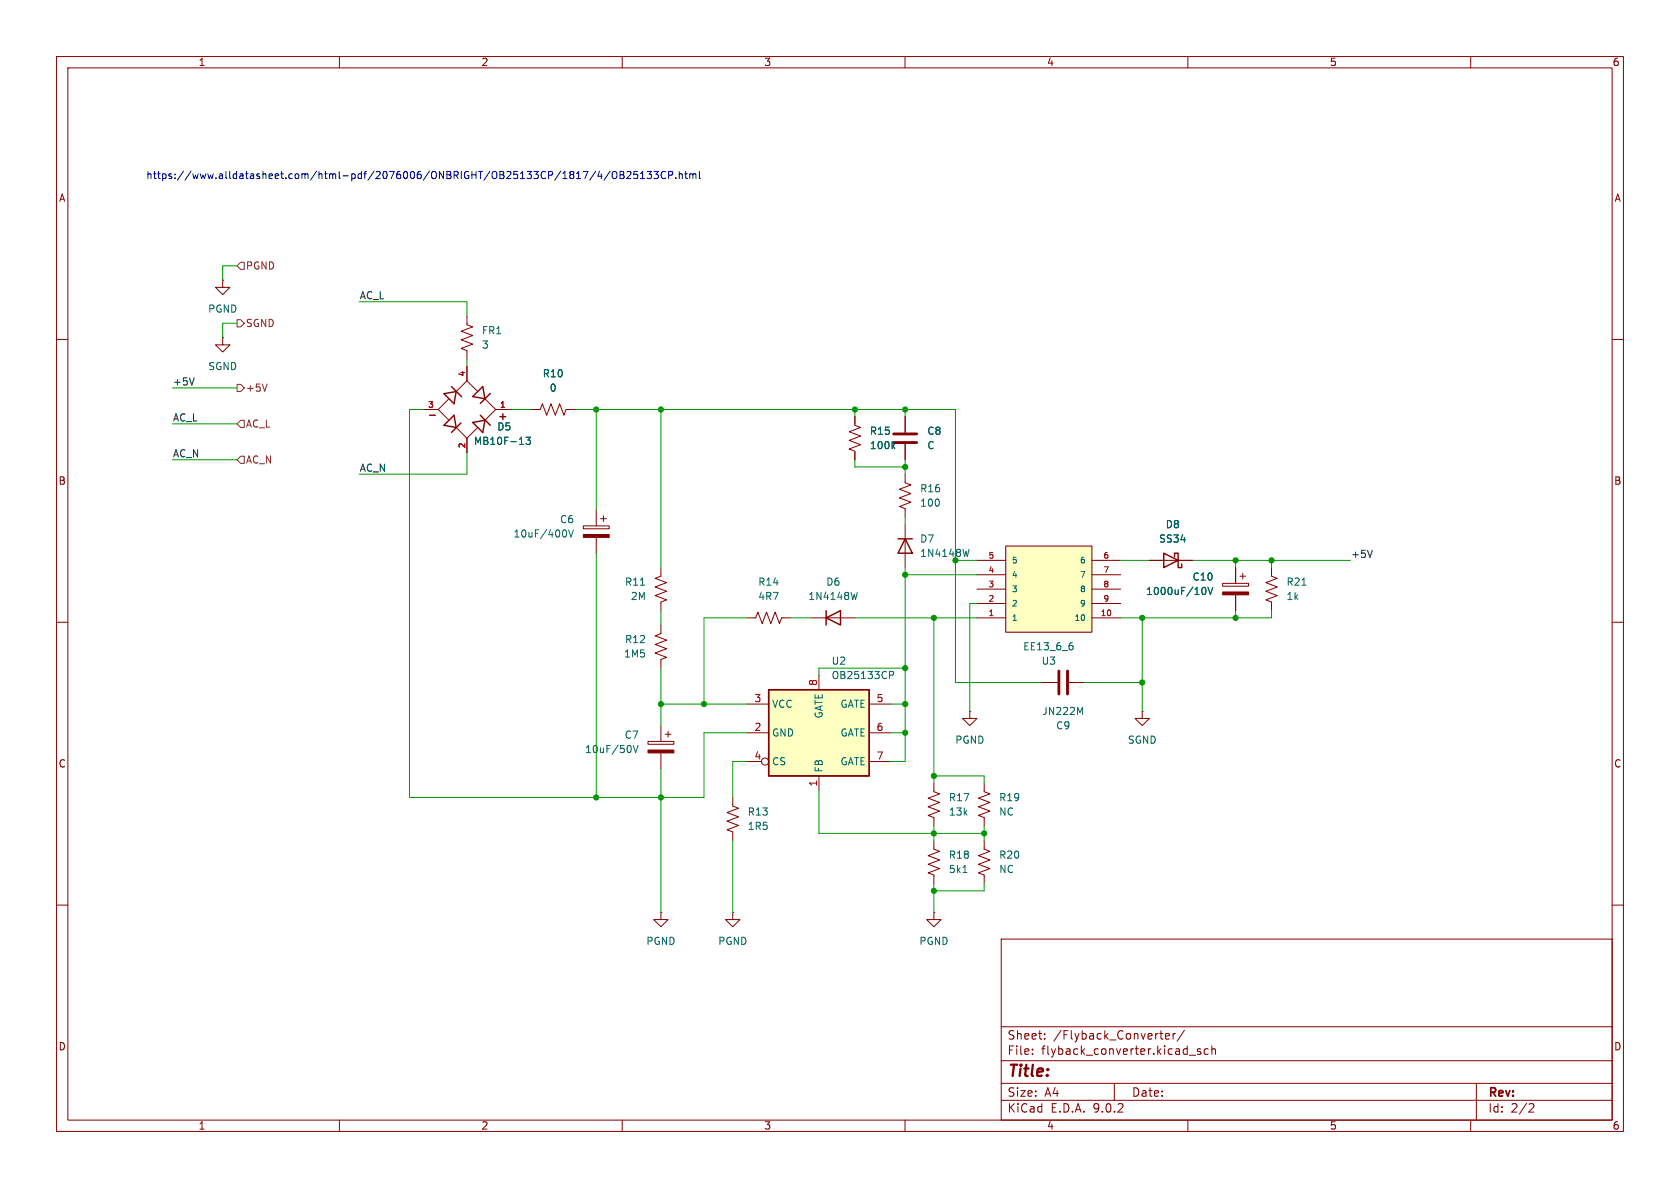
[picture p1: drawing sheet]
<svg xmlns="http://www.w3.org/2000/svg" width="297mm" height="210mm" viewBox="0 0 297 210" stroke-linecap="round" stroke-linejoin="round" font-family="sans-serif">
<g fill="none" stroke="#840000" stroke-width=".18">
<path d="M10 10h277v190h-277zM12 12h273v186h-273zM60 10v2M110 10v2M160 10v2M210 10v2M260 10v2M82.5 55.9v1.5l1.1 .4-2.1 .7 2.1 .8-2.1 .8 2.1 .7-2.1 .8 1 .4v1.5M10 60h2M151.1 73.7v1.5l1 .4-2 .7 2 .8-2 .8 2 .7-2 .8 1 .4v1.5M160 73.7v2.8M160 78.5v2.8"/>
<path d="M285 60h2M203.2 99.1h7.6M10 110h2M116.8 100.3v1.6l-1 .3 2.1 .8-2.1 .8 2.1 .7-2.1 .8 2.1 .7-1.1 .4v1.6M116.8 110.5v1.5l-1 .4 2.1 .8-2.1 .7 2.1 .8-2.1 .7 2.1 .8-1.1 .4v1.5M132.1 109.2h1.5l.4-1 .7 2 .8-2 .8 2 .7-2 .8 2 .4-1h1.5M143.5 109.2h7.6M216.2 103.1h4.5v.5h-4.5zM218.4 100.3v2.8M218.4 105.2v2.8M219.2 101.9h1M219.7 101.3v1.1"/>
<path d="M224.8 100.3v1.6l1 .3-2 .8 2 .8-2 .7 2 .8-2 .7 1 .4v1.6M285 110h2M114.6 131.1h4.5v.5h-4.5zM116.8 128.3v2.8M116.8 133.1v2.8M117.6 129.8h1M118.1 129.3v1M184.1 120.7h2.8M189 120.7h2.8M201.9 125.7v1.3h1.3l-1.3 1.3-1.2-1.3h1.2M201.9 125.7h.1M10 160h2"/>
<path d="M116.8 161.3v1.3h1.3l-1.3 1.2-1.2-1.2h1.2M116.8 161.3h.1M177 166h108v32h-108zM285 160h2M60 198v2M110 198v2M160 198v2M177 194.5h108M177 191.5h108M177 187.5h108M177 181.5h108M182.5 186.3v.1"/>
<path d="M182.5 185.5v.1M184.7 183.6v.1M184.7 182.8v.1M197 191.5v3M206 183.2l.7-.1v-.3l-.5-.1-.2 .2 .1 .7h.6M207.4 182.7v1M207.8 182.7l-.3 .1-.1 .2M209.4 182.1l-1.3 2M210 198v2M210.2 186.5h1.2M212.2 185.5l-.3-.1-.2 .2v.2l.5 .2v.3h-.5M213.6 185.5l-.4-.1-.3 .3v.4l.1 .2h.6"/>
<path d="M214.2 185.5l.3-.1 .3 .1 .1 .9M214.2 184.9v1.5M260 198v2M261 191.5v6.5M270.5 195.1l.5 .1 .2 .3-1 1.1h1"/>
</g>
<g fill="#840000" stroke="#840000" stroke-width=".18">
<path d="M114.6 132.6h4.5v.5h-4.5z"/>
<path d="M216.2 104.6h4.5v.6h-4.5z"/>
</g>
<path d="M157.8 78.8l.4 .5M158.2 78.5l-.5 .5M113.2 103.4h.7M151.6 104.7l-.3 1.3M212.6 103.9l.2-.1a.68 .68 0 0 1 .4 .7 .68 .68 0 0 1-.4 .6l-.2-.1M213.6 103.8l.4 1.3 .4-1.3M230.2 103.4h.7M111.5 132v.8M112 131.8l.4 1.2 .4-1.2M190.9 125.9l.4-.9v1.3" fill="none" stroke="#006464" stroke-width=".18"/>
<path d="M158 76.7h4.1M158 78.2h4.1M187.2 118.6v4.1M188.7 118.6v4.1" fill="none" stroke="#840000" stroke-width=".51"/>
<path d="M205.7 97.8l2.6 1.3-2.6 1.2zM207.6 98.4v-.6h.7v2.5h.6v-.6M146 109.2l2.6-1.2v2.5zM146 108v2.5" fill="none" stroke="#840000" stroke-width=".25"/>
<path d="M177.8 96.5h15.2v15.3h-15.2z" fill="#ffffc2"/>
<g fill="none" stroke="#840000" stroke-width=".18">
<path d="M103.1 93h4.6v.5h-4.6zM105.4 90.2v2.8M105.4 95v2.8M106.2 91.7h1M106.7 91.2v1M160 83.8v1.5l1 .4-2 .8 2 .7-2 .8 2 .8-2 .7 1 .4v1.5M160 92.7v7.6M172.7 99.1h5.1M177.8 96.5h15.2v15.3h-15.2zM193 99.1h5.1M172.7 109.2h5.1M172.7 106.7h5.1"/>
<path d="M172.7 104.1h5.1M172.7 101.6h5.1M193 109.2h5.1M193 106.7h5.1M193 104.1h5.1M193 101.6h5.1M165.1 138.4v1.6l1 .3-2 .8 2 .8-2 .7 2 .8-2 .7 1 .4v1.6M171.4 125.7v1.3h1.3l-1.3 1.3-1.2-1.3h1.2M171.4 125.7h.1M174 138.4v1.6l1 .3-2 .8 2 .8-2 .7 2 .8-2 .7 1 .4v1.6M129.5 141v1.5l1.1 .4-2.1 .7 2.1 .8-2.1 .8 2.1 .7-2.1 .8 1 .4v1.5M165.1 148.6v1.5l1 .4-2 .8 2 .7-2 .8 2 .7-2 .8 1 .4v1.5"/>
<path d="M174 148.6v1.5l1 .4-2 .8 2 .7-2 .8 2 .7-2 .8 1 .4v1.5M129.5 161.3v1.3h1.3l-1.3 1.2-1.2-1.2h1.2M129.5 161.3h.1M165.1 161.3v1.3h1.3l-1.3 1.2-1.3-1.2h1.3M165.1 161.3h.1"/>
</g>
<path d="M99.9 93.7a.79 .79 0 0 1 0 1.2M100.5 93.7l.4 1.2 .5-1.2M171.3 97.1l-.3 1.3M189.6 114.2l.1 .1-.1 .5M170.2 154.2h.8" fill="none" stroke="#006464" stroke-width=".18"/>
<path d="M103.1 94.5h4.6v.5h-4.6z" fill="#840000" stroke="#840000" stroke-width=".18"/>
<path d="M158.7 95.3h2.6M160 95.3l1.3 2.5h-2.6z" fill="none" stroke="#840000" stroke-width=".25"/>
<path d="M135.9 121.9h17.8v15.3h-17.8z" fill="#ffffc2"/>
<path d="M75.9 73.4h1.1M78.5 69.6l2.1-.4-.3 2.2zM78.5 75.2l1.8-1.8 .3 2.2zM79.8 68.4l1.8 1.7M81.5 74.8l-1.7 1.6M83.6 74.7l2.1-.4-.4 2.2zM84.9 73.4l1.8 1.8M85.3 68.3l.4 2.2-2.1-.4zM86.7 69.5l-1.8 1.8M88.4 73.7h1M88.9 73.2v1M135.9 121.9h17.8v15.3h-17.8z" fill="none" stroke="#840000" stroke-width=".25"/>
<g fill="none" stroke="#840000" stroke-width=".18">
<path d="M39.4 49.5v1.3h1.2l-1.2 1.3-1.3-1.3h1.3M39.4 49.5h.1M39.4 59.7v1.3h1.2l-1.2 1.2-1.3-1.2h1.3M39.4 59.7h.1M74.9 72.4h2.6M77.5 72.4l1.8 1.8M79.3 70.6l-1.8 1.8M80.6 75.6l1.9 1.9M82.5 67.3l1.9 1.8M82.5 67.3l-1.9 1.9M82.5 64.8v2.5M82.5 77.5v2.5"/>
<path d="M84.4 75.7l-1.9 1.8M85.7 70.5l1.9 1.9M87.6 72.4h2.6M87.6 72.4l-1.9 1.9M94 72.4h1.5l.4-1 .7 2 .8-2 .8 2 .7-2 .8 2 .4-1h1.5M151.1 73.7v1.2M160 73.7v2.8M160 78.5v2.8M151.1 80v1.3M203.2 99.1h2.5M208.3 99.1h2.5M144.8 119.4v2.5"/>
<path d="M218.4 100.3v2.8M218.4 105.2v2.8M132.1 124.5h3.8M132.1 129.5h3.8M132.1 134.6h2.5M144.8 137.2v2.5M153.7 124.5h3.8M153.7 129.5h3.8M153.7 134.6h3.8"/>
<circle cx="135.3" cy="134.6" r=".63"/>
</g>
<path d="M91.8 78.6h.8M93 77.3h.8l-.5 .5 .4 .1v.5l-.2 .2-.5-.2M157.8 78.8l.4 .5M158.2 78.5l-.5 .5M157.3 118.7h.4l.3 .2-.1 .4-.6 .1M212.6 103.9l.2-.1a.68 .68 0 0 1 .4 .7 .68 .68 0 0 1-.4 .6l-.2-.1M213.6 103.8l.4 1.3 .4-1.3" fill="none" stroke="#006464" stroke-width=".18"/>
<path d="M41.9 47l.6-.6h.7v1.2h-.7zM41.9 56.5h.6l.7 .7-.7 .6h-.6zM41.9 67.9h.6l.7 .7-.7 .6h-.6zM42.5 74.3h.7v1.3h-.7l-.6-.7zM47.2 67.9l-.4 1.3M41.9 81.3l.6-.7h.7v1.3h-.7z" fill="none" stroke="#725600" stroke-width=".18"/>
<path d="M34.3 66.8l-.4 1.3M242.6 97.3l-.4 1.2" fill="none" stroke="#0f0f0f" stroke-width=".18"/>
<g fill="none" stroke="#009600" stroke-width=".18">
<path d="M41.9 47h-2.5v2.5M41.9 57.2h-2.5v2.5M63.5 53.3h19v2.6M30.5 74.9h11.4M30.5 68.6h11.4M74.9 72.4h-2.5v68.6h52.1v-11.5h7.6M82.5 63.5v1.3M90.2 72.4h3.8M101.6 72.4h67.3v48.3h15.2M105.4 72.4v17.8M116.8 72.4v27.9M151.1 72.4v1.3"/>
<path d="M160 72.4v1.3M30.5 81.3h11.4M82.5 80v3.8h-19M105.4 97.8v43.2M151.1 81.3v1.3h8.9M160 81.3v2.5M160 91.4v1.3M168.9 99.1h3.8M198.1 99.1h5.1M210.8 99.1h28M218.4 99.1v1.2M224.8 99.1v1.2"/>
<path d="M116.8 108v2.5M116.8 118.1v10.2M132.1 109.2h-7.6v15.3M139.7 109.2h3.8M151.1 109.2h21.6M160 101.6h12.7M160 100.3v34.3h-2.5M160 118.1h-15.2v1.3M165.1 109.2v29.2M172.7 106.7h-1.3v19M201.9 109.2v16.5M218.4 108v1.2"/>
<path d="M224.8 108v1.2h-26.7M116.8 135.9v25.4M116.8 124.5h15.3M132.1 134.6h-2.6v6.4M144.8 139.7v7.6h29.2M157.5 129.5h2.5M157.5 124.5h2.5M165.1 137.2h8.9v1.2M191.8 120.7h10.1M129.5 148.6v12.7M165.1 146.1v2.5M165.1 156.2v5.1"/>
<path d="M174 146.1v2.5M174 156.2v1.3h-8.9"/>
</g>
<g fill="none" stroke="#0000c2" stroke-width=".18">
<path d="M103.1 30.3h.8l-.5 1.3M105.3 30.2l-1.1 1.7M106 30.2l-.3 .9h.8M106.3 30.7v.9M107.9 30.2l-1.1 1.7M108.3 30.5l.2-.2a.43 .43 0 0 1 .6 .4v.4a.42 .42 0 0 1-.5 .5 .42 .42 0 0 1-.4-.5zM109.6 30.3h.4l.3 .2-.3 .4 .3 .1v.3l-.2 .3h-.5zM109.6 30.9h.4M110.8 30.4l.5-.1 .2 .4-.7 .9h.7M112.7 30.3h-.6l-.1 .6 .2-.1h.4l.2 .2-.1 .5-.2 .1-.5-.1M113.2 31.6h.8M113.2 30.7l.4-.4v1.3"/>
<path d="M114.4 30.3h.8l-.4 .5 .3 .1v.6l-.2 .1-.5-.1M115.6 30.3h.8l-.4 .5 .3 .1v.6l-.2 .1-.5-.1M117.7 30.4a.6 .6 0 0 0-.9 .4 .6 .6 0 0 0 .6 .8l.3-.1M118.2 31l.6-.1 .1-.2v-.3l-.7-.1v1.3M119.5 31.5v.1M120.1 30.8l.2-.1 .3 .1v.8M120.1 30.3v1.3M121 30.7h.5M121.2 30.3v1.1l.3 .2M121.9 30.8l.4-.1 .2 .2M121.9 30.7v.9M122.5 30.9l.2-.2 .3 .1v.8"/>
<path d="M122.5 30.9v.7M123.6 30.3v1.1l.2 .2"/>
</g>
<g fill="#009600" stroke="#009600" stroke-width=".18">
<circle cx="116.8" cy="141" r=".46"/>
<circle cx="105.4" cy="141" r=".46"/>
<circle cx="160" cy="72.4" r=".46"/>
<circle cx="151.1" cy="72.4" r=".46"/>
<circle cx="124.5" cy="124.5" r=".46"/>
<circle cx="116.8" cy="124.5" r=".46"/>
<circle cx="160" cy="82.6" r=".46"/>
<circle cx="201.9" cy="109.2" r=".46"/>
<circle cx="201.9" cy="120.7" r=".46"/>
<circle cx="218.4" cy="99.1" r=".46"/>
<circle cx="160" cy="101.6" r=".46"/>
<circle cx="218.4" cy="109.2" r=".46"/>
<circle cx="165.1" cy="109.2" r=".46"/>
<circle cx="224.8" cy="99.1" r=".46"/>
<circle cx="168.9" cy="99.1" r=".46"/>
<circle cx="160" cy="118.1" r=".46"/>
<circle cx="165.1" cy="137.2" r=".46"/>
<circle cx="160" cy="129.5" r=".46"/>
<circle cx="165.1" cy="147.3" r=".46"/>
<circle cx="165.1" cy="157.5" r=".46"/>
<circle cx="174" cy="147.3" r=".46"/>
<circle cx="160" cy="124.5" r=".46"/>
<circle cx="105.4" cy="72.4" r=".46"/>
<circle cx="116.8" cy="72.4" r=".46"/>
</g>
<text font-size="2.8" fill="#840000" x="178" y="190.9">Title:</text>
<g font-size="2.1" fill="#840000">
<text x="178" y="184">Sheet:</text>
<text x="186.2" y="184">/Flyback_Converter/</text>
<text x="178" y="186.7">File:</text>
<text x="184.1" y="186.7">flyback_converter.kicad_sch</text>
<text x="178" y="196.9">KiCad</text>
<text x="178" y="194.1">Size:</text>
<text x="184.7" y="194.1">A4</text>
<text x="185.7" y="196.9">E.D.A.</text>
<text x="193.3" y="196.9">9.0.2</text>
<text x="200" y="194.1">Date:</text>
<text x="263" y="194.3">Rev:</text>
<text x="263" y="196.9">Id:</text>
<text x="267.1" y="196.9">2/2</text>
</g>
<g font-size="1.8" fill="#840000">
<text x="35" y="11.9">1</text>
<text x="85" y="11.9">2</text>
<text x="135" y="11.9">3</text>
<text x="185" y="11.9">4</text>
<text x="235" y="11.9">5</text>
<text x="285" y="11.9">6</text>
<text x="10.3" y="35.9">A</text>
<text x="285.3" y="35.9">A</text>
<text x="10.3" y="85.9">B</text>
<text x="285.3" y="85.9">B</text>
<text x="10.3" y="135.9">C</text>
<text x="285.3" y="135.9">C</text>
<text x="10.3" y="185.9">D</text>
<text x="285.3" y="185.9">D</text>
<text x="35" y="199.9">1</text>
<text x="85" y="199.9">2</text>
<text x="135" y="199.9">3</text>
<text x="185" y="199.9">4</text>
<text x="235" y="199.9">5</text>
<text x="285" y="199.9">6</text>
</g>
<text font-size="1.8" fill="#0000c2" x="25.8" y="31.9">https://www.alldatasheet.com/html-pdf/2076006/ONBRIGHT/OB25133CP/1817/4/OB25133CP.html</text>
<g font-size="1.8" fill="#725600">
<text x="43.4" y="47.9">PGND</text>
<text x="43.4" y="58">SGND</text>
<text x="43.4" y="69.4">+5V</text>
<text x="43.4" y="75.8">AC_L</text>
<text x="43.4" y="82.1">AC_N</text>
</g>
<g font-size="1.8" fill="#0f0f0f">
<text x="63.5" y="53">AC_L</text>
<text x="30.5" y="68.2">+5V</text>
<text x="30.5" y="74.6">AC_L</text>
<text x="30.5" y="80.9">AC_N</text>
<text x="63.5" y="83.5">AC_N</text>
<text x="238.8" y="98.7">+5V</text>
</g>
<g font-size="1.8" fill="#006464">
<text x="36.7" y="55.5">PGND</text>
<text x="85.1" y="59.3">FR1</text>
<text x="36.7" y="65.6">SGND</text>
<text x="85.1" y="61.8">3</text>
<text x="95.8" y="66.9">R10</text>
<text x="97.1" y="69.4">0</text>
<text x="87.8" y="76.3">D5</text>
<text x="153.7" y="77.1">R15</text>
<text x="163.8" y="77.1">C8</text>
<text x="83.7" y="78.8">MB10F-13</text>
<text x="153.7" y="79.6">100k</text>
<text x="163.8" y="79.6">C</text>
<text x="162.6" y="89.8">100</text>
<text x="162.6" y="87.2">R16</text>
<text x="90.7" y="95.2">10uF/400V</text>
<text x="98.9" y="92.7">C6</text>
<text x="206" y="93.6">D8</text>
<text x="162.6" y="96.1">D7</text>
<text x="162.6" y="98.7">1N4148W</text>
<text x="204.8" y="96.1">SS34</text>
<text x="110.4" y="103.7">R11</text>
<text x="111.4" y="106.3">2M</text>
<text x="133.9" y="103.7">R14</text>
<text x="133.9" y="106.3">4R7</text>
<text x="142.8" y="106.3">1N4148W</text>
<text x="146" y="103.7">D6</text>
<text x="202.5" y="105.4">1000uF/10V</text>
<text x="210.7" y="102.8">C10</text>
<text x="227.3" y="103.7">R21</text>
<text x="227.3" y="106.3">1k</text>
<text x="110.4" y="113.9">R12</text>
<text x="110.2" y="116.4">1M5</text>
<text x="146.9" y="117.7">U2</text>
<text x="180.8" y="115.2">EE13_6_6</text>
<text x="184" y="117.7">U3</text>
<text x="136.4" y="125.3">VCC</text>
<text x="146.9" y="120.2">OB25133CP</text>
<text x="148.5" y="125.3">GATE</text>
<text x="110.3" y="130.8">C7</text>
<text x="136.4" y="130.4">GND</text>
<text x="145.6" y="127.1" transform="rotate(-90 145.6 127.1)">GATE</text>
<text x="148.5" y="130.4">GATE</text>
<text x="168.8" y="131.7">PGND</text>
<text x="184.2" y="126.6">JN222M</text>
<text x="186.6" y="129.1">C9</text>
<text x="199.3" y="131.7">SGND</text>
<text x="103.3" y="133.3">10uF/50V</text>
<text x="136.4" y="135.5">CS</text>
<text x="145.6" y="136.7" transform="rotate(-90 145.6 136.7)">FB</text>
<text x="148.5" y="135.5">GATE</text>
<text x="167.6" y="141.8">R17</text>
<text x="176.5" y="141.8">R19</text>
<text x="132.1" y="144.4">R13</text>
<text x="132.1" y="146.9">1R5</text>
<text x="167.6" y="144.4">13k</text>
<text x="176.5" y="144.4">NC</text>
<text x="167.6" y="154.5">5k1</text>
<text x="167.6" y="152">R18</text>
<text x="176.5" y="154.5">NC</text>
<text x="176.5" y="152">R20</text>
<text x="114.2" y="167.2">PGND</text>
<text x="126.9" y="167.2">PGND</text>
<text x="162.4" y="167.2">PGND</text>
</g>
<g font-size="1.8" fill="#a90000">
<text x="133.3" y="124.2">3</text>
<text x="144.5" y="121.4" transform="rotate(-90 144.5 121.4)">8</text>
<text x="154.9" y="124.2">5</text>
<text x="133.3" y="129.3">2</text>
<text x="154.9" y="129.3">6</text>
<text x="133.3" y="134.4">4</text>
<text x="154.9" y="134.4">7</text>
<text x="144.5" y="139.1" transform="rotate(-90 144.5 139.1)">1</text>
</g>
<g font-size="1.4" fill="#a90000">
<text x="82.3" y="66.7" transform="rotate(-90 82.3 66.7)">4</text>
<text x="75.6" y="72.1">3</text>
<text x="88.3" y="72.1">1</text>
<text x="82.3" y="79.4" transform="rotate(-90 82.3 79.4)">2</text>
<text x="174.6" y="101.3">4</text>
<text x="174.6" y="98.8">5</text>
<text x="195" y="101.3">7</text>
<text x="195" y="98.8">6</text>
<text x="174.6" y="106.4">2</text>
<text x="174.6" y="103.9">3</text>
<text x="195" y="106.4">9</text>
<text x="195" y="103.9">8</text>
<text x="174.6" y="109">1</text>
<text x="194.5" y="109">10</text>
</g>
<g font-size="1.4" fill="#006464">
<text x="178.8" y="99.8">5</text>
<text x="190.8" y="99.8">6</text>
<text x="178.8" y="107.4">2</text>
<text x="178.8" y="104.9">3</text>
<text x="178.8" y="102.3">4</text>
<text x="190.8" y="107.4">9</text>
<text x="190.8" y="104.9">8</text>
<text x="190.8" y="102.3">7</text>
<text x="178.8" y="110">1</text>
<text x="189.8" y="110">10</text>
</g>
</svg>
